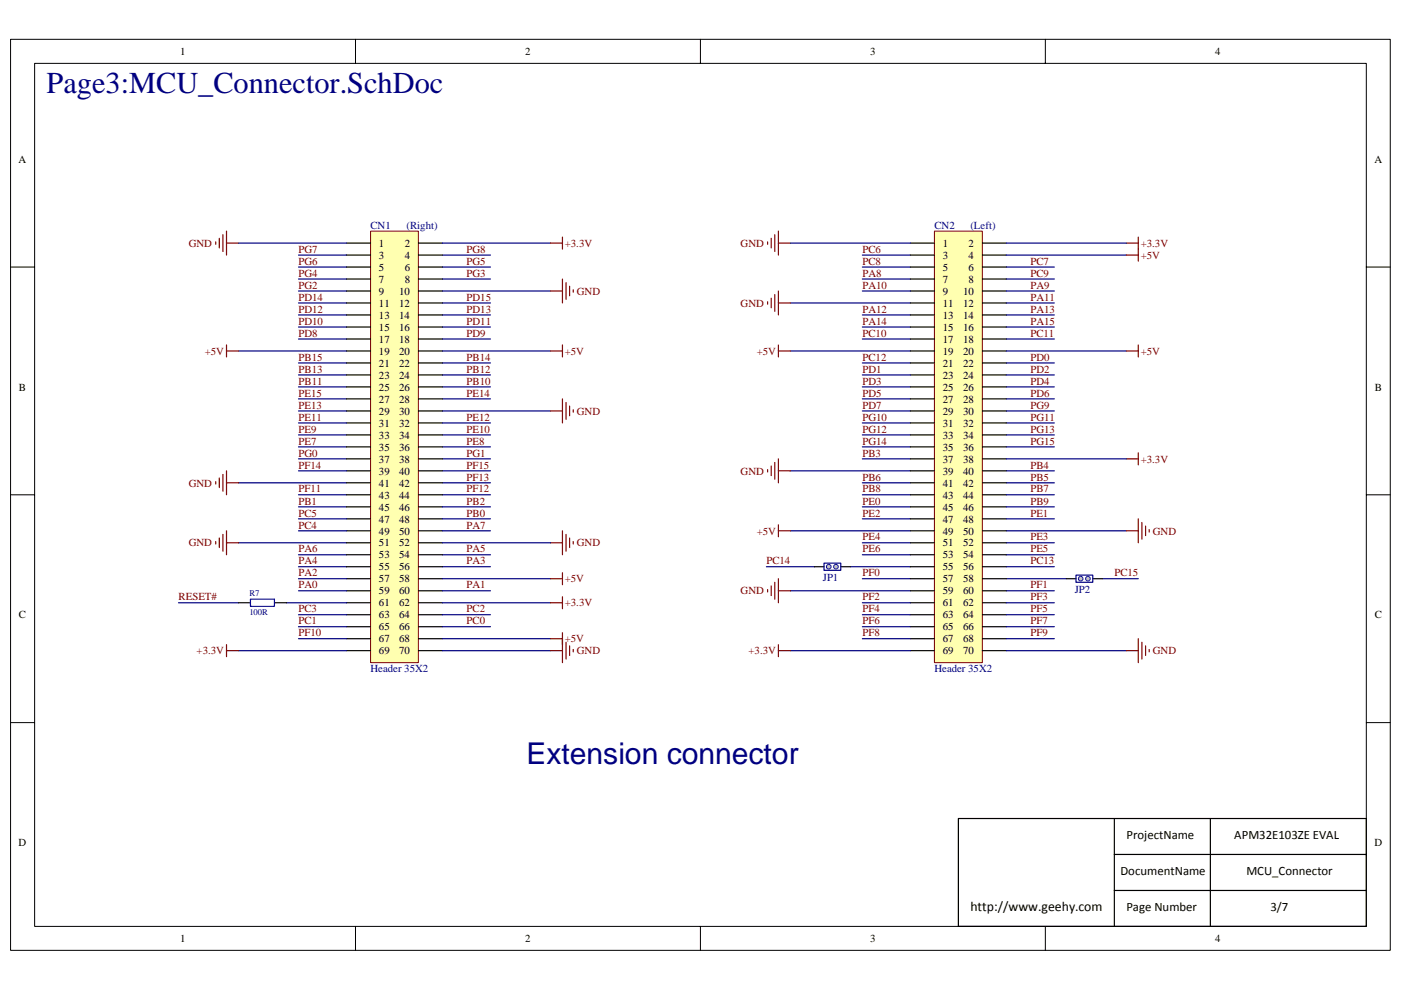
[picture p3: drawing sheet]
<svg xmlns="http://www.w3.org/2000/svg" width="297mm" height="210mm" viewBox="0 0 297 210" stroke-linecap="round" stroke-linejoin="round" font-family="sans-serif">
<path d="M2.2 8.3h292.6v193.3h-292.6z" fill="none" stroke="#000" stroke-width=".21"/>
<path d="M7.4 13.5h282.3v183h-282.3z" fill="#fff"/>
<g fill="none" stroke="#000" stroke-width=".21">
<path d="M7.3 13.4h282.4v183.1h-282.4zM75.4 8.3v5.1M148.5 8.3v5.1M221.6 8.3v5.1M2.2 56.6h5.1M289.7 56.6h5.1M2.2 104.9h5.1M289.7 104.9h5.1M2.2 153.3h5.1M289.7 153.3h5.1M75.4 196.5v5.1M148.5 196.5v5.1"/>
<path d="M221.6 196.5v5.1"/>
</g>
<path d="M203.2 173.6h86.5v22.9h-86.5zM236.3 173.6v22.9M256.6 173.6v22.9M236.3 188.9h53.4M236.3 181.2h53.4" fill="none" stroke="#000" stroke-width=".25"/>
<g fill="none" stroke="#000080" stroke-width=".25">
<path d="M63.3 54.1h10.2M63.3 56.6h10.2M63.3 59.2h10.2M93.8 54.1h10.2M93.8 56.6h10.2M93.8 59.2h10.2M50.6 74.4h22.9M63.3 61.7h10.2M63.3 64.3h10.2M63.3 66.8h10.2M63.3 69.4h10.2M63.3 71.9h10.2"/>
<path d="M63.3 77h10.2M63.3 79.5h10.2M93.8 64.3h10.2M93.8 66.8h10.2M93.8 69.4h10.2M93.8 71.9h10.2M93.8 77h10.2M93.8 79.5h10.2M93.8 61.7h22.9M63.3 82.1h10.2M63.3 84.6h10.2M63.3 87.2h10.2"/>
<path d="M63.3 92.2h10.2M63.3 94.8h10.2M63.3 97.3h10.2M93.8 82.1h10.2M93.8 84.6h10.2M93.8 87.2h22.9M93.8 92.2h10.2M93.8 94.8h10.2M93.8 97.3h10.2M93.8 99.9h10.2M50.6 115.1h22.9M50.6 102.4h22.9"/>
<path d="M63.3 104.9h10.2M63.3 107.5h10.2M63.3 117.7h10.2M93.8 104.9h10.2M93.8 117.7h10.2M93.8 102.4h10.2M37.8 127.8h12.8M63.3 120.2h10.2M93.8 120.2h10.2"/>
</g>
<path d="M78.6 49h10.1v91.5h-10.1z" fill="#ffffb0"/>
<path d="M78.6 49h10.1v91.5h-10.1z" fill="none" stroke="#800000" stroke-width=".21"/>
<g fill="none" stroke="#000" stroke-width=".25">
<path d="M73.5 51.6h5M73.5 54.1h5M73.5 56.6h5M73.5 59.2h5M88.7 51.6h5.1M88.7 54.1h5.1M88.7 56.6h5.1M88.7 59.2h5.1M73.5 61.7h5M73.5 64.3h5M73.5 66.8h5M73.5 69.4h5"/>
<path d="M73.5 71.9h5M73.5 74.4h5M73.5 77h5M73.5 79.5h5M88.7 61.7h5.1M88.7 64.3h5.1M88.7 66.8h5.1M88.7 69.4h5.1M88.7 71.9h5.1M88.7 74.4h5.1M88.7 77h5.1M88.7 79.5h5.1"/>
<path d="M73.5 82.1h5M73.5 84.6h5M73.5 87.2h5M73.5 89.7h5M73.5 92.2h5M73.5 94.8h5M73.5 97.3h5M73.5 99.9h5M88.7 82.1h5.1M88.7 84.6h5.1M88.7 87.2h5.1M88.7 89.7h5.1"/>
<path d="M88.7 92.2h5.1M88.7 94.8h5.1M88.7 97.3h5.1M88.7 99.9h5.1M73.5 102.4h5M73.5 104.9h5M73.5 107.5h5M73.5 110h5M73.5 112.6h5M73.5 115.1h5M73.5 117.7h5M88.7 102.4h5.1"/>
<path d="M88.7 104.9h5.1M88.7 107.5h5.1M88.7 110h5.1M88.7 112.6h5.1M88.7 115.1h5.1M88.7 117.7h5.1M73.5 120.2h5M73.5 122.7h5M73.5 125.3h5M73.5 127.8h5M73.5 130.4h5M73.5 132.9h5"/>
<path d="M73.5 135.5h5M73.5 138h5M88.7 120.2h5.1M88.7 122.7h5.1M88.7 125.3h5.1M88.7 127.8h5.1M88.7 130.4h5.1M88.7 132.9h5.1M88.7 135.5h5.1M88.7 138h5.1"/>
</g>
<g fill="none" stroke="#000080" stroke-width=".25">
<path d="M182.8 56.6h10.2M182.8 59.2h10.2M182.8 54.1h10.2M213.4 56.6h10.1M213.4 59.2h10.1M167.6 64.3h25.4M167.6 74.4h25.4M182.8 66.8h10.2M182.8 69.4h10.2M182.8 71.9h10.2M182.8 77h10.2M213.4 64.3h10.1"/>
<path d="M213.4 66.8h10.1M213.4 69.4h10.1M213.4 71.9h10.1M213.4 77h10.1M63.3 89.7h10.2M93.8 89.7h10.2M167.6 99.9h25.4M182.8 89.7h10.2M182.8 82.1h10.2M182.8 84.6h10.2M182.8 92.2h10.2M182.8 94.8h10.2"/>
<path d="M182.8 87.2h10.2M182.8 97.3h10.2M213.4 89.7h10.1M213.4 82.1h10.1M213.4 84.6h10.1M213.4 92.2h10.1M213.4 94.8h10.1M213.4 99.9h10.1M213.4 87.2h10.1M167.6 112.6h25.4M182.8 102.4h10.2M182.8 115.1h10.2"/>
<path d="M182.8 117.7h10.2M182.8 104.9h10.2M182.8 107.5h10.2M182.8 110h10.2M213.4 102.4h10.1M213.4 115.1h10.1M213.4 117.7h10.1M213.4 112.6h25.4M50.6 138h22.9M60.7 127.8h12.8M63.3 130.4h10.2M63.3 132.9h10.2"/>
<path d="M63.3 135.5h10.2M93.8 130.4h10.2M93.8 132.9h10.2M93.8 138h22.9M167.6 125.3h25.4M180.3 120.2h12.7M182.8 122.7h10.2M213.4 120.2h10.1M213.4 125.3h10.1M213.4 122.7h12.7"/>
</g>
<path d="M198.1 49h10.2v91.5h-10.2z" fill="#ffffb0"/>
<path d="M198.1 49h10.2v91.5h-10.2z" fill="none" stroke="#800000" stroke-width=".21"/>
<g fill="none" stroke="#000" stroke-width=".25">
<path d="M193 51.6h5.1M193 54.1h5.1M193 56.6h5.1M193 59.2h5.1M208.3 51.6h5.1M208.3 54.1h5.1M208.3 56.6h5.1M208.3 59.2h5.1M193 61.7h5.1M193 64.3h5.1M193 66.8h5.1M193 69.4h5.1"/>
<path d="M193 71.9h5.1M193 74.4h5.1M193 77h5.1M193 79.5h5.1M208.3 61.7h5.1M208.3 64.3h5.1M208.3 66.8h5.1M208.3 69.4h5.1M208.3 71.9h5.1M208.3 74.4h5.1M208.3 77h5.1M208.3 79.5h5.1"/>
<path d="M193 82.1h5.1M193 84.6h5.1M193 87.2h5.1M193 89.7h5.1M193 92.2h5.1M193 94.8h5.1M193 97.3h5.1M193 99.9h5.1M208.3 82.1h5.1M208.3 84.6h5.1M208.3 87.2h5.1M208.3 89.7h5.1"/>
<path d="M208.3 92.2h5.1M208.3 94.8h5.1M208.3 97.3h5.1M208.3 99.9h5.1M193 102.4h5.1M193 104.9h5.1M193 107.5h5.1M193 110h5.1M193 112.6h5.1M193 115.1h5.1M193 117.7h5.1M208.3 102.4h5.1"/>
<path d="M208.3 104.9h5.1M208.3 107.5h5.1M208.3 110h5.1M208.3 112.6h5.1M208.3 115.1h5.1M208.3 117.7h5.1M50.6 127.8h2.5M58.2 127.8h2.5M193 120.2h5.1M193 122.7h5.1M193 125.3h5.1M193 127.8h5.1"/>
<path d="M193 130.4h5.1M193 132.9h5.1M193 135.5h5.1M193 138h5.1M208.3 120.2h5.1M208.3 122.7h5.1M208.3 125.3h5.1M208.3 127.8h5.1M208.3 130.4h5.1M208.3 132.9h5.1M208.3 135.5h5.1M208.3 138h5.1"/>
</g>
<g fill="none" stroke="#000080" stroke-width=".25">
<path d="M182.8 61.7h10.2M182.8 79.5h10.2M213.4 79.5h10.1M162.5 120.2h10.2M167.6 138h25.4M182.8 127.8h10.2M182.8 130.4h10.2M182.8 132.9h10.2M182.8 135.5h10.2M213.4 127.8h10.1M213.4 130.4h10.1M213.4 132.9h10.1"/>
<path d="M213.4 135.5h10.1M213.4 138h25.4M233.7 122.7h7.6"/>
</g>
<g fill="none" stroke="#800000" stroke-width=".25">
<path d="M45.7 51.3v.5M46.5 50.5v2.1M47.3 49.8v3.5M48 51.6h2.6M48 49v5.1M162.7 51.3v.5M163.5 50.5v2.1M164.3 49.8v3.5M165 51.6h2.6M165 49v5.1M48 73.2v2.5M48 74.4h2.6"/>
<path d="M162.7 64v.5M163.5 63.2v2.1M164.3 62.5v3.5M165 64.3h2.6M165 61.7v5.1M48 99.9v5M116.7 87.2h2.5M119.2 84.6v5.1M120 85.4v3.5M120.8 86.1v2.1M121.5 86.9v.5M162.7 99.6v.5"/>
<path d="M163.5 98.8v2.1M164.3 98.1v3.5M165 97.3v5.1M165 99.9h2.6M238.8 97.3h2.5M241.3 96.1v2.5M45.7 102.2v.5M45.7 114.9v.5M46.5 101.4v2M46.5 114.1v2M47.3 100.6v3.6M47.3 113.3v3.6"/>
<path d="M48 115.1h2.6M48 102.4h2.6M48 112.6v5.1M116.7 115.1h2.5M119.2 112.6v5.1M120 113.3v3.6M120.8 114.1v2M121.5 114.9v.5M165 112.6h2.6M165 111.3v2.6M238.8 112.6h2.5M241.3 110v5.1"/>
<path d="M242.1 110.8v3.6M242.9 111.6v2M243.6 112.3v.5M48 136.7v2.6M48 138h2.6M116.7 138h2.5M119.2 135.5v5M120 136.2v3.6M120.8 137v2M121.5 137.8v.5M162.7 125.1v.5M163.5 124.3v2"/>
<path d="M164.3 123.5v3.6M165 122.7v5.1M165 138h2.6M165 125.3h2.6M165 136.7v2.6M238.8 138h2.5M241.3 135.5v5M242.1 136.2v3.6M242.9 137v2M243.6 137.8v.5"/>
</g>
<path d="M53.1 127.1h5.1v1.5h-5.1z" fill="none" stroke="#00f" stroke-width=".25"/>
<g fill="#c0c0c0" stroke="#00f" stroke-width=".21">
<circle cx="175.7" cy="120.2" r=".5"/>
<circle cx="177.2" cy="120.2" r=".5"/>
</g>
<path d="M172.7 120.2h2M178.3 120.2h2" fill="none" stroke="#000" stroke-width=".25"/>
<path d="M174.7 119.4h3.6v1.6h-3.6z" fill="none" stroke="#0c0087" stroke-width=".25"/>
<g fill="#c0c0c0" stroke="#00f" stroke-width=".21">
<circle cx="229.1" cy="122.7" r=".49"/>
<circle cx="230.7" cy="122.7" r=".5"/>
</g>
<path d="M226.1 122.7h2M231.7 122.7h2" fill="none" stroke="#000" stroke-width=".25"/>
<path d="M228.1 122h3.6v1.5h-3.6z" fill="none" stroke="#0c0087" stroke-width=".25"/>
<g fill="none" stroke="#000080" stroke-width=".25">
<path d="M50.6 51.6h22.9M93.8 51.6h22.9M167.6 51.6h25.4M213.4 51.6h25.4M213.4 54.1h25.4M93.8 74.4h22.9M213.4 61.7h10.1M213.4 74.4h25.4M63.3 99.9h10.2M213.4 97.3h25.4M63.3 110h10.2M63.3 112.6h10.2"/>
<path d="M93.8 110h10.2M93.8 107.5h10.2M93.8 112.6h10.2M93.8 115.1h22.9M213.4 110h10.1M213.4 107.5h10.1M213.4 104.9h10.1M63.3 125.3h10.2M63.3 122.7h10.2M93.8 125.3h10.2M93.8 127.8h22.9M93.8 122.7h22.9"/>
<path d="M93.8 135.5h22.9"/>
</g>
<g fill="none" stroke="#800000" stroke-width=".25">
<path d="M116.7 51.6h2.5M119.2 50.3v2.5M119.2 59.2v5.1M120 59.9v3.6M238.8 51.6h2.5M238.8 54.1h2.5M241.3 50.3v5.1M116.7 74.4h2.5M116.7 61.7h2.5M119.2 73.2v2.5M120.8 60.7v2M121.5 61.5v.5"/>
<path d="M165 73.2v2.5M165 74.4h2.6M238.8 74.4h2.5M241.3 73.2v2.5M116.7 127.8h2.5M116.7 122.7h2.5M116.7 135.5h2.5M119.2 121.5v2.5M119.2 126.6v2.5M119.2 134.2v2.5"/>
</g>
<g font-size="6.4" fill="#000080">
<text x="9.9" y="19.7">Page3:MCU_Connector.SchDoc</text>
<text x="111.6" y="162.1">Extension connector</text>
</g>
<text font-size="2.9" x="205.7" y="193.2">http://www.geehy.com</text>
<g font-size="2.7">
<text x="238.8" y="178">ProjectName</text>
<text x="261.7" y="178">APM32E103ZE EVAL</text>
<text x="237.6" y="185.6">DocumentName</text>
<text x="264.3" y="185.6">MCU_Connector</text>
<text x="238.8" y="193.2">Page Number</text>
<text x="269.4" y="193.2">3/7</text>
</g>
<g font-size="2.3">
<text x="38.2" y="11.7">1</text>
<text x="111.4" y="11.7">2</text>
<text x="184.5" y="11.7">3</text>
<text x="257.6" y="11.7">4</text>
<text x="4" y="34.5">A</text>
<text x="291.4" y="34.5">A</text>
<text x="80.3" y="52.3">1</text>
<text x="85.8" y="52.3">2</text>
<text x="199.9" y="52.3">1</text>
<text x="205.4" y="52.3">2</text>
<text x="80.3" y="54.9">3</text>
<text x="80.3" y="57.4">5</text>
<text x="80.3" y="60">7</text>
<text x="85.8" y="54.9">4</text>
<text x="85.8" y="57.4">6</text>
<text x="85.8" y="60">8</text>
<text x="199.9" y="54.9">3</text>
<text x="199.9" y="57.4">5</text>
<text x="199.9" y="60">7</text>
<text x="205.4" y="54.9">4</text>
<text x="205.4" y="57.4">6</text>
<text x="205.4" y="60">8</text>
<text x="80.3" y="62.5">9</text>
<text x="80.3" y="65">11</text>
<text x="84.6" y="62.5">10</text>
<text x="84.6" y="65">12</text>
<text x="199.9" y="62.5">9</text>
<text x="199.9" y="65">11</text>
<text x="204.2" y="62.5">10</text>
<text x="204.2" y="65">12</text>
<text x="80.3" y="67.6">13</text>
<text x="80.3" y="70.1">15</text>
<text x="84.6" y="67.6">14</text>
<text x="84.6" y="70.1">16</text>
<text x="199.9" y="67.6">13</text>
<text x="199.9" y="70.1">15</text>
<text x="204.2" y="67.6">14</text>
<text x="204.2" y="70.1">16</text>
<text x="80.3" y="72.7">17</text>
<text x="80.3" y="75.2">19</text>
<text x="80.3" y="77.8">21</text>
<text x="84.6" y="72.7">18</text>
<text x="84.6" y="75.2">20</text>
<text x="84.6" y="77.8">22</text>
<text x="199.9" y="72.7">17</text>
<text x="199.9" y="75.2">19</text>
<text x="199.9" y="77.8">21</text>
<text x="204.2" y="72.7">18</text>
<text x="204.2" y="75.2">20</text>
<text x="204.2" y="77.8">22</text>
<text x="4" y="82.8">B</text>
<text x="80.3" y="80.3">23</text>
<text x="80.3" y="82.8">25</text>
<text x="84.6" y="80.3">24</text>
<text x="84.6" y="82.8">26</text>
<text x="199.9" y="80.3">23</text>
<text x="199.9" y="82.8">25</text>
<text x="204.2" y="80.3">24</text>
<text x="204.2" y="82.8">26</text>
<text x="291.5" y="82.8">B</text>
<text x="80.3" y="85.4">27</text>
<text x="80.3" y="87.9">29</text>
<text x="84.6" y="85.4">28</text>
<text x="84.6" y="87.9">30</text>
<text x="199.9" y="85.4">27</text>
<text x="199.9" y="87.9">29</text>
<text x="204.2" y="85.4">28</text>
<text x="204.2" y="87.9">30</text>
<text x="80.3" y="90.5">31</text>
<text x="80.3" y="93">33</text>
<text x="80.3" y="95.6">35</text>
<text x="84.6" y="90.5">32</text>
<text x="84.6" y="93">34</text>
<text x="84.6" y="95.6">36</text>
<text x="199.9" y="90.5">31</text>
<text x="199.9" y="93">33</text>
<text x="199.9" y="95.6">35</text>
<text x="204.2" y="90.5">32</text>
<text x="204.2" y="93">34</text>
<text x="204.2" y="95.6">36</text>
<text x="80.3" y="98.1">37</text>
<text x="80.3" y="100.6">39</text>
<text x="84.6" y="98.1">38</text>
<text x="84.6" y="100.6">40</text>
<text x="199.9" y="98.1">37</text>
<text x="199.9" y="100.6">39</text>
<text x="204.2" y="98.1">38</text>
<text x="204.2" y="100.6">40</text>
<text x="80.3" y="103.2">41</text>
<text x="80.3" y="105.7">43</text>
<text x="84.6" y="103.2">42</text>
<text x="84.6" y="105.7">44</text>
<text x="199.9" y="103.2">41</text>
<text x="199.9" y="105.7">43</text>
<text x="204.2" y="103.2">42</text>
<text x="204.2" y="105.7">44</text>
<text x="80.3" y="108.3">45</text>
<text x="80.3" y="110.8">47</text>
<text x="80.3" y="113.4">49</text>
<text x="84.6" y="108.3">46</text>
<text x="84.6" y="110.8">48</text>
<text x="84.6" y="113.4">50</text>
<text x="199.9" y="108.3">45</text>
<text x="199.9" y="110.8">47</text>
<text x="199.9" y="113.4">49</text>
<text x="204.2" y="108.3">46</text>
<text x="204.2" y="110.8">48</text>
<text x="204.2" y="113.4">50</text>
<text x="80.3" y="115.9">51</text>
<text x="80.3" y="118.4">53</text>
<text x="84.6" y="115.9">52</text>
<text x="84.6" y="118.4">54</text>
<text x="199.9" y="115.9">51</text>
<text x="199.9" y="118.4">53</text>
<text x="204.2" y="115.9">52</text>
<text x="204.2" y="118.4">54</text>
<text x="80.3" y="121">55</text>
<text x="80.3" y="123.5">57</text>
<text x="84.6" y="121">56</text>
<text x="84.6" y="123.5">58</text>
<text x="199.9" y="121">55</text>
<text x="199.9" y="123.5">57</text>
<text x="204.2" y="121">56</text>
<text x="204.2" y="123.5">58</text>
<text x="4" y="131.2">C</text>
<text x="80.3" y="126.1">59</text>
<text x="80.3" y="128.6">61</text>
<text x="80.3" y="131.2">63</text>
<text x="84.6" y="126.1">60</text>
<text x="84.6" y="128.6">62</text>
<text x="84.6" y="131.2">64</text>
<text x="199.9" y="126.1">59</text>
<text x="199.9" y="128.6">61</text>
<text x="199.9" y="131.2">63</text>
<text x="204.2" y="126.1">60</text>
<text x="204.2" y="128.6">62</text>
<text x="204.2" y="131.2">64</text>
<text x="291.5" y="131.2">C</text>
<text x="80.3" y="133.7">65</text>
<text x="80.3" y="136.2">67</text>
<text x="84.6" y="133.7">66</text>
<text x="84.6" y="136.2">68</text>
<text x="199.9" y="133.7">65</text>
<text x="199.9" y="136.2">67</text>
<text x="204.2" y="133.7">66</text>
<text x="204.2" y="136.2">68</text>
<text x="80.3" y="138.8">69</text>
<text x="84.6" y="138.8">70</text>
<text x="199.9" y="138.8">69</text>
<text x="204.2" y="138.8">70</text>
<text x="4" y="179.5">D</text>
<text x="291.4" y="179.5">D</text>
<text x="38.2" y="199.8">1</text>
<text x="111.4" y="199.8">2</text>
<text x="184.5" y="199.8">3</text>
<text x="257.6" y="199.8">4</text>
</g>
<g font-size="2.3" fill="#800000">
<text x="40" y="52.3">GND</text>
<text x="63.3" y="53.6">PG7</text>
<text x="98.9" y="53.6">PG8</text>
<text x="119.8" y="52.3">+3.3V</text>
<text x="157" y="52.3">GND</text>
<text x="182.9" y="53.6">PC6</text>
<text x="241.9" y="52.3">+3.3V</text>
<text x="63.3" y="58.7">PG4</text>
<text x="63.3" y="56.2">PG6</text>
<text x="98.9" y="58.7">PG3</text>
<text x="98.9" y="56.2">PG5</text>
<text x="182.9" y="58.7">PA8</text>
<text x="182.9" y="56.2">PC8</text>
<text x="218.5" y="56.2">PC7</text>
<text x="218.5" y="58.7">PC9</text>
<text x="241.9" y="54.9">+5V</text>
<text x="63.3" y="63.8">PD14</text>
<text x="63.3" y="61.2">PG2</text>
<text x="98.9" y="63.8">PD15</text>
<text x="122.3" y="62.5">GND</text>
<text x="157" y="65">GND</text>
<text x="182.9" y="61.2">PA10</text>
<text x="218.5" y="61.2">PA9</text>
<text x="218.5" y="63.8">PA11</text>
<text x="63.3" y="71.4">PD8</text>
<text x="63.3" y="68.9">PD10</text>
<text x="63.3" y="66.3">PD12</text>
<text x="98.9" y="68.9">PD11</text>
<text x="98.9" y="66.3">PD13</text>
<text x="98.9" y="71.4">PD9</text>
<text x="182.9" y="66.3">PA12</text>
<text x="182.9" y="68.9">PA14</text>
<text x="182.9" y="71.4">PC10</text>
<text x="218.5" y="66.3">PA13</text>
<text x="218.5" y="68.9">PA15</text>
<text x="218.5" y="71.4">PC11</text>
<text x="43.4" y="75.2">+5V</text>
<text x="63.3" y="76.5">PB15</text>
<text x="98.9" y="76.5">PB14</text>
<text x="119.8" y="75.2">+5V</text>
<text x="160.4" y="75.2">+5V</text>
<text x="182.9" y="76.5">PC12</text>
<text x="218.5" y="76.5">PD0</text>
<text x="241.9" y="75.2">+5V</text>
<text x="63.3" y="81.6">PB11</text>
<text x="63.3" y="79">PB13</text>
<text x="98.9" y="81.6">PB10</text>
<text x="98.9" y="79">PB12</text>
<text x="182.9" y="79">PD1</text>
<text x="182.9" y="81.6">PD3</text>
<text x="218.5" y="79">PD2</text>
<text x="218.5" y="81.6">PD4</text>
<text x="63.3" y="89.2">PE11</text>
<text x="63.3" y="86.7">PE13</text>
<text x="63.3" y="84.1">PE15</text>
<text x="98.9" y="84.1">PE14</text>
<text x="98.9" y="89.2">PE12</text>
<text x="122.3" y="87.9">GND</text>
<text x="182.9" y="84.1">PD5</text>
<text x="182.9" y="86.7">PD7</text>
<text x="182.9" y="89.2">PG10</text>
<text x="218.5" y="89.2">PG11</text>
<text x="218.5" y="84.1">PD6</text>
<text x="218.5" y="86.7">PG9</text>
<text x="63.3" y="94.3">PE7</text>
<text x="63.3" y="91.8">PE9</text>
<text x="98.9" y="94.3">PE8</text>
<text x="98.9" y="91.8">PE10</text>
<text x="182.9" y="91.8">PG12</text>
<text x="182.9" y="94.3">PG14</text>
<text x="218.5" y="91.8">PG13</text>
<text x="218.5" y="94.3">PG15</text>
<text x="63.3" y="99.4">PF14</text>
<text x="63.3" y="96.8">PG0</text>
<text x="98.9" y="99.4">PF15</text>
<text x="98.9" y="101.9">PF13</text>
<text x="98.9" y="96.8">PG1</text>
<text x="157" y="100.6">GND</text>
<text x="182.9" y="96.8">PB3</text>
<text x="182.9" y="101.9">PB6</text>
<text x="218.5" y="99.4">PB4</text>
<text x="218.5" y="101.9">PB5</text>
<text x="241.9" y="98.1">+3.3V</text>
<text x="40" y="103.2">GND</text>
<text x="63.3" y="107">PB1</text>
<text x="63.3" y="104.5">PF11</text>
<text x="98.9" y="104.5">PF12</text>
<text x="98.9" y="107">PB2</text>
<text x="182.9" y="107">PE0</text>
<text x="182.9" y="104.5">PB8</text>
<text x="218.5" y="104.5">PB7</text>
<text x="218.5" y="107">PB9</text>
<text x="63.3" y="112.1">PC4</text>
<text x="63.3" y="109.6">PC5</text>
<text x="98.9" y="112.1">PA7</text>
<text x="98.9" y="109.6">PB0</text>
<text x="160.4" y="113.4">+5V</text>
<text x="182.9" y="109.6">PE2</text>
<text x="218.5" y="109.6">PE1</text>
<text x="244.4" y="113.4">GND</text>
<text x="40" y="115.9">GND</text>
<text x="63.3" y="119.7">PA4</text>
<text x="63.3" y="117.2">PA6</text>
<text x="98.9" y="119.7">PA3</text>
<text x="98.9" y="117.2">PA5</text>
<text x="122.3" y="115.9">GND</text>
<text x="162.5" y="119.7">PC14</text>
<text x="182.9" y="114.6">PE4</text>
<text x="182.9" y="117.2">PE6</text>
<text x="218.5" y="114.6">PE3</text>
<text x="218.5" y="117.2">PE5</text>
<text x="218.5" y="119.7">PC13</text>
<text x="63.3" y="124.8">PA0</text>
<text x="63.3" y="122.3">PA2</text>
<text x="98.9" y="124.8">PA1</text>
<text x="119.8" y="123.5">+5V</text>
<text x="182.9" y="122.3">PF0</text>
<text x="218.5" y="124.8">PF1</text>
<text x="236.3" y="122.3">PC15</text>
<text x="37.9" y="127.4">RESET#</text>
<text x="63.3" y="129.9">PC3</text>
<text x="98.9" y="129.9">PC2</text>
<text x="119.8" y="128.6">+3.3V</text>
<text x="157" y="126.1">GND</text>
<text x="182.9" y="127.4">PF2</text>
<text x="182.9" y="129.9">PF4</text>
<text x="218.5" y="127.4">PF3</text>
<text x="218.5" y="129.9">PF5</text>
<text x="63.3" y="132.4">PC1</text>
<text x="63.3" y="135">PF10</text>
<text x="98.9" y="132.4">PC0</text>
<text x="119.8" y="136.2">+5V</text>
<text x="182.9" y="132.4">PF6</text>
<text x="182.9" y="135">PF8</text>
<text x="218.5" y="132.4">PF7</text>
<text x="218.5" y="135">PF9</text>
<text x="41.7" y="138.8">+3.3V</text>
<text x="122.3" y="138.8">GND</text>
<text x="158.7" y="138.8">+3.3V</text>
<text x="244.4" y="138.8">GND</text>
</g>
<g font-size="2.3" fill="#000080">
<text x="78.5" y="48.5">CN1</text>
<text x="198.1" y="48.5">CN2</text>
<text x="174.5" y="123.3">JP1</text>
<text x="227.9" y="125.8">JP2</text>
<text x="78.5" y="142.6">Header 35X2</text>
<text x="198.1" y="142.6">Header 35X2</text>
</g>
<g font-size="2.3" fill="#0c0087">
<text x="86.2" y="48.5">(Right)</text>
<text x="205.7" y="48.5">(Left)</text>
</g>
<g font-size="1.8" fill="#000080">
<text x="52.9" y="126.4">R7</text>
<text x="52.9" y="130.5">100R</text>
</g>
</svg>
